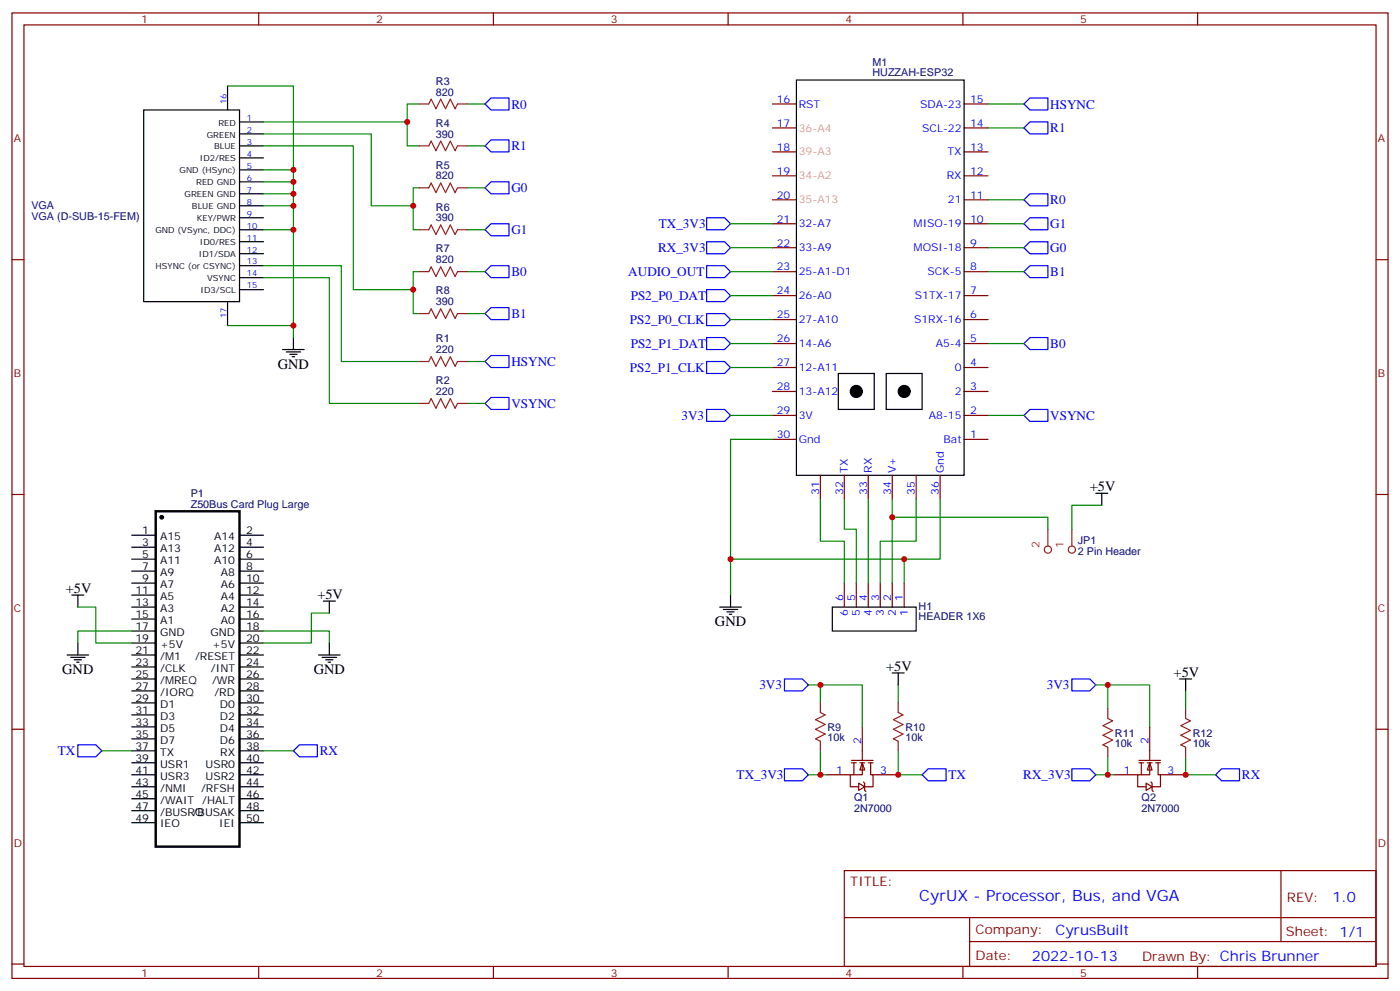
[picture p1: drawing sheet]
<svg xmlns="http://www.w3.org/2000/svg" width="412mm" height="292mm" viewBox="0 0 412 292" stroke-linecap="round" stroke-linejoin="round" font-family="sans-serif">
<g fill="none" stroke="#870000" stroke-width=".35">
<path d="M3.5 3.8h405.4v284.3h-405.4zM7.1 7.3h398.2v277.3h-398.2zM76.2 3.8v3.5M145.3 3.8v3.5M214.5 3.8v3.5M283.6 3.8v3.5M352.8 3.8v3.5M227.5 37.7h7.1M227.5 30.6h7.1M284 37.7h7M284 30.6h7M227.5 58.8h7.1"/>
<path d="M227.5 51.8h7.1M227.5 44.7h7.1M284 58.8h7M284 51.8h7M284 44.7h7M3.5 76.5h3.6M227.5 73h7.1M227.5 65.9h7.1M284 73h7M284 65.9h7M405.3 76.5h3.6M227.5 94.1h7.1"/>
<path d="M227.5 87.1h7.1M227.5 80h7.1M284 94.1h7M284 87.1h7M284 80h7M227.5 115.3h7.1M227.5 108.2h7.1M227.5 101.2h7.1M284 115.3h7M284 108.2h7M284 101.2h7M227.5 129.4h7.1"/>
<path d="M227.5 122.3h7.1M241.7 140v7M248.7 140v7M255.8 140v7M262.8 140v7M269.9 140v7M276.9 140v7M284 129.4h7M284 122.3h7M3.5 145.6h3.6M405.3 145.6h3.6M248.7 171.7v7.1"/>
<path d="M252.2 171.7v7.1M255.8 171.7v7.1M259.3 171.7v7.1M262.8 171.7v7.1M266.3 171.7v7.1M3.5 214.8h3.6M405.3 214.8h3.6M248.7 256.4h156.6v28.2h-156.6zM377.3 256.4v20.9M248.7 270.2h156.5M285.6 277.3h119.6M285.6 270.2v14.2"/>
<path d="M3.5 283.9h3.6M76.2 284.6v3.5M145.3 284.6v3.5M214.5 284.6v3.5M283.6 284.6v3.5M352.8 284.6v3.5M405.3 283.9h3.6"/>
</g>
<g fill="none" stroke="#000" stroke-width=".35">
<path d="M42.3 32.4h28.3v56.4h-28.3zM67 25.3v7.1M70.6 35.9h7M70.6 39.4h7M234.6 23.6h49.4v116.4h-49.4zM70.6 43h7M70.6 46.5h7M70.6 50h7M70.6 53.6h7M70.6 57.1h7M70.6 60.6h7M70.6 64.1h7"/>
<path d="M70.6 67.7h7M70.6 71.2h7M70.6 74.7h7M70.6 78.2h7M67 88.8v7.1M70.6 81.8h7M70.6 85.3h7M86.4 99.4v3.5M83.3 102.9h6.3M84.3 103.6h4.2M85.4 104.4h2.1M86.1 105.1h.7"/>
<path d="M246.9 110h10.6v10.6h-10.6zM261.1 110h10.5v10.6h-10.5zM38.8 157.6h7.1M70.6 157.6h7M21.2 175.3h3.5M22.9 175.3v3.5M38.8 178.8h7.1M38.8 161.1h7.1M38.8 164.7h7.1M38.8 168.2h7.1M38.8 171.7h7.1M38.8 175.3h7.1"/>
<path d="M70.6 178.8h7M70.6 161.1h7M70.6 164.7h7M70.6 168.2h7M70.6 171.7h7M70.6 175.3h7M95.2 177h3.6M97 177v3.6M212 178.8h6.4M213.1 179.5h4.2M215.2 175.3v3.5M245.2 178.8h24.7v7h-24.7z"/>
<path d="M19.8 192.9h6.3M20.8 193.6h4.2M21.9 194.3h2.1M22.6 195h.7M22.9 189.4v3.5M38.8 182.3h7.1M38.8 185.8h7.1M38.8 189.4h7.1M38.8 192.9h7.1M38.8 196.4h7.1M38.8 200h7.1M70.6 182.3h7"/>
<path d="M70.6 185.8h7M70.6 189.4h7M70.6 192.9h7M70.6 196.4h7M70.6 200h7M93.8 192.9h6.4M94.9 193.6h4.2M96 194.3h2.1M96.7 195h.7M97 189.4v3.5M214.1 180.2h2.2M214.8 180.9h.7"/>
<path d="M38.8 203.5h7.1M38.8 207h7.1M38.8 210.5h7.1M38.8 214.1h7.1M38.8 217.6h7.1M70.6 203.5h7M70.6 207h7M70.6 210.5h7M70.6 214.1h7M70.6 217.6h7M38.8 221.1h7.1M38.8 224.6h7.1"/>
<path d="M38.8 228.2h7.1M38.8 231.7h7.1M38.8 235.2h7.1M38.8 238.8h7.1M70.6 221.1h7M70.6 224.6h7M70.6 228.2h7M70.6 231.7h7M70.6 235.2h7M70.6 238.8h7M38.8 242.3h7.1M70.6 242.3h7"/>
</g>
<g fill="#000" stroke="#000" stroke-width=".35">
<circle cx="252.2" cy="115.3" r="1.76"/>
<circle cx="266.3" cy="115.3" r="1.76"/>
<circle cx="47.6" cy="152.3" r=".53"/>
</g>
<g fill="none" stroke="#008700" stroke-width=".35">
<path d="M67 25.3h19.4v70.6M77.6 39.4h31.8v21.2h12.3v-5.3h1.8M119.9 35.9v7.1h3.6M123.5 30.6h-3.6v5.3h-42.3M137.6 30.6h5.3M291 30.6h10.6M291 37.7h10.6M77.6 43h26.5v42.3h17.6v-5.3h1.8M77.6 53.6h8.8M77.6 57.1h8.8M77.6 50h8.8M137.6 43h5.3"/>
<path d="M137.6 55.3h5.3M291 58.8h10.6M77.6 78.2h22.9v28.3h23M77.6 60.6h8.8M77.6 67.7h8.8M121.7 60.6v7.1h1.8M137.6 67.7h5.3M291 73h10.6M291 65.9h10.6M67 95.9h19.4v3.5M77.6 81.8h19.4v37h26.5M121.7 85.3v7.1h1.8"/>
<path d="M137.6 80h5.3M137.6 92.4h5.3M215.2 80h12.3M291 80h10.6M137.6 118.8h5.3M137.6 106.5h5.3M291 101.2h10.6M215.2 122.3h12.3M227.5 129.4h-12.3v45.9M291 122.3h10.6M241.7 147v12.4h7v12.3M248.7 147v8.9h3.5v15.8"/>
<path d="M255.8 147v24.7M262.8 147v12.4h-3.5v12.3M269.9 147v12.4h-7.1v12.3M276.9 147v17.7h-61.7M22.9 178.8h5.3v10.6h10.6M266.3 164.7v7M38.8 185.8h-15.9v3.6M77.6 185.8h19.4v3.6M97 180.6h-5.3v8.8h-14.1"/>
</g>
<g fill="none" stroke="#00f" stroke-width=".35">
<path d="M144.6 28.9h5.3v3.5h-5.3l-1.7-1.8zM301.6 37.7l1.8-1.8h5.3v3.5h-5.3zM303.4 28.9h5.3v3.5h-5.3l-1.8-1.8zM142.9 43l1.7-1.8h5.3v3.5h-5.3zM144.6 53.6h5.3v3.5h-5.3l-1.7-1.8zM303.4 57.1h5.3v3.5h-5.3l-1.8-1.8zM142.9 67.7l1.7-1.8h5.3v3.5h-5.3zM208.1 78.2h5.3l1.8 1.8-1.8 1.8h-5.3zM208.1 64.1h5.3l1.8 1.8-1.8 1.8h-5.3zM208.1 71.2h5.3l1.8 1.8-1.8 1.7h-5.3zM303.4 78.2h5.3v3.6h-5.3l-1.8-1.8zM303.4 71.2h5.3v3.5h-5.3l-1.8-1.7z"/>
<path d="M303.4 64.1h5.3v3.6h-5.3l-1.8-1.8zM142.9 80l1.7-1.8h5.3v3.6h-5.3zM142.9 92.4l1.7-1.8h5.3v3.5h-5.3zM142.9 118.8l1.7-1.7h5.3v3.5h-5.3zM142.9 106.5l1.7-1.8h5.3v3.5h-5.3zM301.6 101.2l1.8-1.8h5.3v3.5h-5.3zM208.1 120.6h5.3l1.8 1.7-1.8 1.8h-5.3zM303.4 120.6h5.3v3.5h-5.3l-1.8-1.8z"/>
</g>
<path d="M45.9 150.6h24.7v98.7h-24.7z" fill="none" stroke="#000" stroke-width=".71"/>
<g fill="#fff" stroke="#870000" stroke-width=".35">
<path d="M252.9 230.6l1.8 1.1-1.8 1.1z"/>
<path d="M254 224.6l.7 2.2h-1.4z"/>
</g>
<path d="M254 214.1v9.8M243.4 228.2h7.1M250.8 223.9h6.4M250.8 224.6h1.4M251.5 224.6v3.6M253.3 224.6h1.4M254 224.6v3.6h-3.5v3.5h2.4M254.4 230.3l.3 .3v2.2l.4 .3M255.8 224.6h1.4M256.5 224.6v3.6h.7v3.5h-2.5M257.2 228.2h7" fill="none" stroke="#870000" stroke-width=".35"/>
<g fill="#fff" stroke="#870000" stroke-width=".35">
<path d="M337.6 230.6l1.8 1.1-1.8 1.1z"/>
<path d="M338.7 224.6l.7 2.2h-1.4z"/>
</g>
<path d="M338.7 214.1v9.8M328.1 228.2h7M335.5 223.9h6.3M335.5 224.6h1.4M336.2 224.6v3.6M338 224.6h1.4M338.7 224.6v3.6h-3.6v3.5h2.5M339 230.3l.4 .3v2.2l.3 .3M340.4 224.6h1.4M341.1 224.6v3.6h.7v3.5h-2.4M341.8 228.2h7.1" fill="none" stroke="#870000" stroke-width=".35"/>
<path d="M208.1 85.3h5.3l1.8 1.8-1.8 1.7h-5.3zM208.1 92.4h5.3l1.8 1.7-1.8 1.8h-5.3zM208.1 99.4h5.3l1.8 1.8-1.8 1.7h-5.3zM208.1 106.5h5.3l1.8 1.7-1.8 1.8h-5.3zM231.1 200h5.3l1.7 1.7-1.7 1.8h-5.3zM315.7 200h5.3l1.8 1.7-1.8 1.8h-5.3zM22.9 219.4h5.3l1.8 1.7-1.8 1.8h-5.3zM86.4 221.1l1.8-1.7h5.3v3.5h-5.3zM231.1 226.4h5.3l1.7 1.8-1.7 1.7h-5.3zM271.6 228.2l1.8-1.8h5.3v3.5h-5.3zM315.7 226.4h5.3l1.8 1.8-1.8 1.7h-5.3zM358.1 228.2l1.7-1.8h5.3v3.5h-5.3z" fill="none" stroke="#00f" stroke-width=".35"/>
<path d="M322.8 145.3h3.5M324.6 145.3v3.5M262.8 198.2h3.5M264.6 198.2v3.5M347.5 200h3.5M349.2 200v3.5" fill="none" stroke="#000" stroke-width=".35"/>
<g fill="none" stroke="#008700" stroke-width=".35">
<path d="M215.2 73h12.3M215.2 65.9h12.3M215.2 87.1h12.3M215.2 94.1h12.3M215.2 101.2h12.3M215.2 108.2h12.3M262.8 152.3h45.9v3.6M324.6 148.8h-8.9v7.1M238.1 201.7h3.6M241.7 207v-5.3h12.3v12.4M264.6 201.7v5.3M322.8 201.7h3.5"/>
<path d="M326.3 208.8v-7.1h12.4v12.4M349.2 203.5v5.3M30 221.1h8.8M77.6 221.1h8.8M238.1 228.2h5.3M241.7 221.1v7.1M264.2 228.2h7.4M264.6 221.1v7.1M322.8 228.2h5.3M326.3 222.9v5.3M348.9 228.2h9.2M349.2 222.9v5.3"/>
</g>
<g fill="none" stroke="#8c2424" stroke-width=".35">
<path d="M123.5 30.6h2.8l.7-1.4 1.4 2.8 1.4-2.8 1.4 2.8 1.4-2.8 1.5 2.8 .7-1.4h2.8M123.5 43h2.8l.7-1.4 1.4 2.8 1.4-2.8 1.4 2.8 1.4-2.8 1.5 2.8 .7-1.4h2.8M123.5 55.3h2.8l.7-1.4 1.4 2.8 1.4-2.8 1.4 2.8 1.4-2.8 1.5 2.8 .7-1.4h2.8M123.5 67.7h2.8l.7-1.4 1.4 2.8 1.4-2.8 1.4 2.8 1.4-2.8 1.5 2.8 .7-1.4h2.8M123.5 80h2.8l.7-1.4 1.4 2.8 1.4-2.8 1.4 2.8 1.4-2.8 1.5 2.8 .7-1.4h2.8M123.5 92.4h2.8l.7-1.5 1.4 2.9 1.4-2.9 1.4 2.9 1.4-2.9 1.5 2.9 .7-1.4h2.8M123.5 106.5h2.8l.7-1.4 1.4 2.8 1.4-2.8 1.4 2.8 1.4-2.8 1.5 2.8 .7-1.4h2.8M123.5 118.8h2.8l.7-1.4 1.4 2.8 1.4-2.8 1.4 2.8 1.4-2.8 1.5 2.8 .7-1.4h2.8M308.7 155.9v4.9M315.7 155.9v4.9M241.7 207v2.8l1.4 .7-2.9 1.4 2.9 1.5-2.9 1.4 2.9 1.4-2.9 1.4 1.5 .7v2.8M264.6 207v2.8l1.4 .7-2.8 1.4 2.8 1.5-2.8 1.4 2.8 1.4-2.8 1.4 1.4 .7v2.8"/>
<path d="M326.3 208.8v2.8l1.4 .7-2.8 1.4 2.8 1.4-2.8 1.4 2.8 1.4-2.8 1.5 1.4 .7v2.8M349.2 208.8v2.8l1.5 .7-2.9 1.4 2.9 1.4-2.9 1.4 2.9 1.4-2.9 1.5 1.4 .7v2.8"/>
<circle cx="308.7" cy="161.9" r="1.06"/>
<circle cx="315.7" cy="161.9" r="1.06"/>
</g>
<g fill="#c00">
<circle cx="86.4" cy="95.9" r=".88"/>
<circle cx="86.4" cy="53.6" r=".88"/>
<circle cx="86.4" cy="57.1" r=".88"/>
<circle cx="86.4" cy="60.6" r=".88"/>
<circle cx="86.4" cy="50" r=".88"/>
<circle cx="86.4" cy="67.7" r=".88"/>
<circle cx="215.2" cy="164.7" r=".88"/>
<circle cx="266.3" cy="164.7" r=".88"/>
<circle cx="119.9" cy="35.9" r=".88"/>
<circle cx="121.7" cy="60.6" r=".88"/>
<circle cx="121.7" cy="85.3" r=".88"/>
<circle cx="241.7" cy="228.2" r=".88"/>
<circle cx="326.3" cy="228.2" r=".88"/>
<circle cx="264.6" cy="228.2" r=".88"/>
<circle cx="349.3" cy="228.2" r=".88"/>
<circle cx="241.7" cy="201.7" r=".88"/>
<circle cx="326.3" cy="201.7" r=".88"/>
<circle cx="262.8" cy="152.3" r=".88"/>
</g>
<text font-size="4.6" fill="#00f" x="270.8" y="265.4">CyrUX - Processor, Bus, and VGA</text>
<g font-size="4.2">
<text x="81.8" y="108.6">GND</text>
<text x="321" y="144.6">+5V</text>
<text x="19.4" y="174.6">+5V</text>
<text x="93.5" y="176.3">+5V</text>
<text x="210.6" y="184.4">GND</text>
<text x="261.1" y="197.5">+5V</text>
<text x="18.3" y="198.5">GND</text>
<text x="92.4" y="198.5">GND</text>
<text x="345.7" y="199.2">+5V</text>
</g>
<g font-size="4.2" fill="#00f">
<text x="392.5" y="265.7">1.0</text>
<text x="310.9" y="275.2">CyrusBuilt</text>
<text x="304" y="283">2022-10-13</text>
</g>
<g font-size="3.9" fill="#00f">
<text x="150.6" y="32">R0</text>
<text x="309.4" y="32">HSYNC</text>
<text x="309.4" y="39">R1</text>
<text x="150.6" y="44.3">R1</text>
<text x="150.6" y="56.7">G0</text>
<text x="309.4" y="60.2">R0</text>
<text x="150.6" y="69">G1</text>
<text x="194.1" y="67.1">TX_3V3</text>
<text x="309.4" y="67.2">G1</text>
<text x="193.8" y="74.2">RX_3V3</text>
<text x="309.4" y="74.3">G0</text>
<text x="150.6" y="81.3">B0</text>
<text x="185.1" y="81.2">AUDIO_OUT</text>
<text x="309.4" y="81.3">B1</text>
<text x="185.8" y="88.3">PS2_P0_DAT</text>
<text x="150.6" y="93.7">B1</text>
<text x="185.5" y="95.3">PS2_P0_CLK</text>
<text x="150.6" y="107.8">HSYNC</text>
<text x="185.8" y="102.4">PS2_P1_DAT</text>
<text x="309.4" y="102.5">B0</text>
<text x="185.5" y="109.5">PS2_P1_CLK</text>
<text x="150.6" y="120.2">VSYNC</text>
<text x="200.8" y="123.5">3V3</text>
<text x="309.4" y="123.7">VSYNC</text>
<text x="223.7" y="202.9">3V3</text>
<text x="308.4" y="202.9">3V3</text>
<text x="17.1" y="222.3">TX</text>
<text x="94.2" y="222.5">RX</text>
<text x="217" y="229.4">TX_3V3</text>
<text x="279.4" y="229.5">TX</text>
<text x="301.4" y="229.4">RX_3V3</text>
<text x="365.8" y="229.5">RX</text>
</g>
<g font-size="3.9" fill="#800">
<text x="250.5" y="261">TITLE:</text>
<text x="379.1" y="265.7">REV:</text>
<text x="287.4" y="275.2">Company:</text>
<text x="378.7" y="275.8">Sheet: 1/1</text>
<text x="287.4" y="282.9">Date:</text>
<text x="336.4" y="282.9">Drawn By: Chris Brunner</text>
</g>
<g font-size="3.2" fill="#800">
<text x="41.6" y="6.8">1</text>
<text x="110.8" y="6.8">2</text>
<text x="179.9" y="6.8">3</text>
<text x="249.1" y="6.8">4</text>
<text x="318.2" y="6.8">5</text>
<text x="4.1" y="41.9">A</text>
<text x="405.9" y="41.9">A</text>
<text x="4.1" y="111.1">B</text>
<text x="405.9" y="111.1">B</text>
<text x="4.1" y="180.2">C</text>
<text x="405.9" y="180.2">C</text>
<text x="4.1" y="249.3">D</text>
<text x="405.9" y="249.3">D</text>
<text x="41.6" y="287.6">1</text>
<text x="110.8" y="287.6">2</text>
<text x="179.9" y="287.6">3</text>
<text x="249.1" y="287.6">4</text>
<text x="318.2" y="287.6">5</text>
</g>
<g font-size="3.2" fill="#000080">
<text x="257" y="22.5">HUZZAH-ESP32</text>
<text x="257" y="19.3">M1</text>
<text x="128.4" y="28.2">820</text>
<text x="128.4" y="25">R3</text>
<text x="128.4" y="40.5">390</text>
<text x="128.4" y="37.3">R4</text>
<text x="128.4" y="52.8">820</text>
<text x="128.4" y="49.6">R5</text>
<text x="9.2" y="64.9">VGA (D-SUB-15-FEM)</text>
<text x="9.2" y="61.7">VGA</text>
<text x="128.4" y="65.2">390</text>
<text x="128.4" y="62">R6</text>
<text x="128.4" y="77.5">820</text>
<text x="128.4" y="74.3">R7</text>
<text x="128.4" y="89.9">390</text>
<text x="128.4" y="86.7">R8</text>
<text x="128.4" y="100.8">R1</text>
<text x="128.4" y="104">220</text>
<text x="128.4" y="113.1">R2</text>
<text x="128.4" y="116.3">220</text>
<text x="56.2" y="149.5">Z50Bus Card Plug Large</text>
<text x="56.2" y="146.3">P1</text>
<text x="317.5" y="160.1">JP1</text>
<text x="317.5" y="163.3">2 Pin Header</text>
<text x="270.6" y="179.5">H1</text>
<text x="270.6" y="182.6">HEADER 1X6</text>
<text x="243.8" y="215.2">R9</text>
<text x="266.7" y="215.2">R10</text>
<text x="243.8" y="218.4">10k</text>
<text x="266.7" y="218.4">10k</text>
<text x="328.4" y="220.1">10k</text>
<text x="328.4" y="216.9">R11</text>
<text x="351.4" y="220.1">10k</text>
<text x="351.4" y="216.9">R12</text>
<text x="251.6" y="239.2">2N7000</text>
<text x="251.6" y="236">Q1</text>
<text x="336.3" y="239.2">2N7000</text>
<text x="336.3" y="236">Q2</text>
</g>
<g font-size="3.2" fill="#00f">
<text x="228.8" y="30.3">16</text>
<text x="235.3" y="31.7">RST</text>
<text x="271" y="31.7">SDA-23</text>
<text x="285.8" y="30.3">15</text>
<text x="228.8" y="37.3">17</text>
<text x="271.7" y="38.7">SCL-22</text>
<text x="285.8" y="37.3">14</text>
<text x="228.8" y="44.4">18</text>
<text x="279.1" y="45.8">TX</text>
<text x="285.8" y="44.4">13</text>
<text x="228.8" y="51.4">19</text>
<text x="278.9" y="52.8">RX</text>
<text x="285.8" y="51.4">12</text>
<text x="228.8" y="58.5">20</text>
<text x="279.2" y="59.9">21</text>
<text x="285.8" y="58.5">11</text>
<text x="228.8" y="65.5">21</text>
<text x="285.8" y="65.5">10</text>
<text x="235.3" y="67">32-A7</text>
<text x="269.1" y="67">MISO-19</text>
<text x="228.8" y="72.6">22</text>
<text x="235.3" y="74">33-A9</text>
<text x="269.1" y="74">MOSI-18</text>
<text x="285.8" y="72.6">9</text>
<text x="228.8" y="79.7">23</text>
<text x="235.3" y="81.1">25-A1-D1</text>
<text x="273.2" y="81.1">SCK-5</text>
<text x="285.8" y="79.7">8</text>
<text x="228.8" y="86.7">24</text>
<text x="235.3" y="88.1">26-A0</text>
<text x="269.5" y="88.1">S1TX-17</text>
<text x="285.8" y="86.7">7</text>
<text x="228.8" y="93.8">25</text>
<text x="235.3" y="95.2">27-A10</text>
<text x="269.2" y="95.2">S1RX-16</text>
<text x="285.8" y="93.8">6</text>
<text x="228.8" y="100.8">26</text>
<text x="285.8" y="100.8">5</text>
<text x="228.8" y="107.9">27</text>
<text x="235.3" y="102.2">14-A6</text>
<text x="275.6" y="102.2">A5-4</text>
<text x="285.8" y="107.9">4</text>
<text x="235.3" y="109.3">12-A11</text>
<text x="281.3" y="109.3">0</text>
<text x="228.8" y="114.9">28</text>
<text x="235.3" y="116.3">13-A12</text>
<text x="281.3" y="116.3">2</text>
<text x="285.8" y="114.9">3</text>
<text x="228.8" y="122">29</text>
<text x="235.3" y="123.4">3V</text>
<text x="273.6" y="123.4">A8-15</text>
<text x="285.8" y="122">2</text>
<text x="228.8" y="129">30</text>
<text x="235.3" y="130.5">Gnd</text>
<text x="278" y="130.5">Bat</text>
<text x="285.8" y="129">1</text>
<text x="249.8" y="139.3" transform="rotate(-90 249.8 139.3)">TX</text>
<text x="256.8" y="139.3" transform="rotate(-90 256.8 139.3)">RX</text>
<text x="263.9" y="139.3" transform="rotate(-90 263.9 139.3)">V+</text>
<text x="278" y="139.3" transform="rotate(-90 278 139.3)">Gnd</text>
<text x="241.3" y="145.8" transform="rotate(-90 241.3 145.8)">31</text>
<text x="248.4" y="145.8" transform="rotate(-90 248.4 145.8)">32</text>
<text x="255.4" y="145.8" transform="rotate(-90 255.4 145.8)">33</text>
<text x="262.5" y="145.8" transform="rotate(-90 262.5 145.8)">34</text>
<text x="269.5" y="145.8" transform="rotate(-90 269.5 145.8)">35</text>
<text x="276.6" y="145.8" transform="rotate(-90 276.6 145.8)">36</text>
<text x="248.4" y="177" transform="rotate(-90 248.4 177)">6</text>
<text x="251.9" y="177" transform="rotate(-90 251.9 177)">5</text>
<text x="255.4" y="177" transform="rotate(-90 255.4 177)">4</text>
<text x="258.9" y="177" transform="rotate(-90 258.9 177)">3</text>
<text x="262.5" y="177" transform="rotate(-90 262.5 177)">2</text>
<text x="266" y="177" transform="rotate(-90 266 177)">1</text>
<text x="249.8" y="181.5" transform="rotate(-90 249.8 181.5)">6</text>
<text x="253.3" y="181.5" transform="rotate(-90 253.3 181.5)">5</text>
<text x="256.8" y="181.5" transform="rotate(-90 256.8 181.5)">4</text>
<text x="260.3" y="181.5" transform="rotate(-90 260.3 181.5)">3</text>
<text x="263.9" y="181.5" transform="rotate(-90 263.9 181.5)">2</text>
<text x="267.4" y="181.5" transform="rotate(-90 267.4 181.5)">1</text>
<text x="253.6" y="219" transform="rotate(-90 253.6 219)">2</text>
<text x="338.3" y="219" transform="rotate(-90 338.3 219)">2</text>
<text x="246.3" y="227.8">1</text>
<text x="259.3" y="227.8">3</text>
<text x="331" y="227.8">1</text>
<text x="344" y="227.8">3</text>
</g>
<g font-size="3.2" fill="#f96">
<text x="235.3" y="38.7">36-A4</text>
<text x="235.3" y="45.8">39-A3</text>
<text x="235.3" y="52.8">34-A2</text>
<text x="235.3" y="59.9">35-A13</text>
</g>
<g font-size="3.2">
<text x="41.9" y="157.3">1</text>
<text x="41.9" y="160.8">3</text>
<text x="47.2" y="159">A15</text>
<text x="63" y="159">A14</text>
<text x="72.5" y="157.3">2</text>
<text x="72.5" y="160.8">4</text>
<text x="41.9" y="164.3">5</text>
<text x="41.9" y="167.9">7</text>
<text x="47.2" y="162.6">A13</text>
<text x="47.2" y="166.1">A11</text>
<text x="63" y="162.6">A12</text>
<text x="63" y="166.1">A10</text>
<text x="72.5" y="164.3">6</text>
<text x="72.5" y="167.9">8</text>
<text x="41.9" y="171.4">9</text>
<text x="47.2" y="169.6">A9</text>
<text x="47.2" y="173.1">A7</text>
<text x="65.1" y="169.6">A8</text>
<text x="65.1" y="173.1">A6</text>
<text x="72.5" y="171.4">10</text>
<text x="39.9" y="174.9">11</text>
<text x="39.9" y="178.4">13</text>
<text x="47.2" y="176.7">A5</text>
<text x="65.1" y="176.7">A4</text>
<text x="72.5" y="174.9">12</text>
<text x="72.5" y="178.4">14</text>
<text x="39.9" y="182">15</text>
<text x="39.9" y="185.5">17</text>
<text x="47.2" y="180.2">A3</text>
<text x="47.2" y="183.7">A1</text>
<text x="65.1" y="180.2">A2</text>
<text x="65.1" y="183.7">A0</text>
<text x="72.5" y="182">16</text>
<text x="72.5" y="185.5">18</text>
<text x="39.9" y="189">19</text>
<text x="47.2" y="187.3">GND</text>
<text x="47.2" y="190.8">+5V</text>
<text x="62" y="187.3">GND</text>
<text x="62.5" y="190.8">+5V</text>
<text x="72.5" y="189">20</text>
<text x="39.9" y="192.5">21</text>
<text x="39.9" y="196.1">23</text>
<text x="47.2" y="194.3">/M1</text>
<text x="47.2" y="197.8">/CLK</text>
<text x="57.5" y="194.3">/RESET</text>
<text x="62.1" y="197.8">/INT</text>
<text x="72.5" y="192.5">22</text>
<text x="72.5" y="196.1">24</text>
<text x="39.9" y="199.6">25</text>
<text x="39.9" y="203.1">27</text>
<text x="47.2" y="201.4">/MREQ</text>
<text x="62.5" y="201.4">/WR</text>
<text x="72.5" y="199.6">26</text>
<text x="72.5" y="203.1">28</text>
<text x="39.9" y="206.7">29</text>
<text x="47.2" y="204.9">/IORQ</text>
<text x="47.2" y="208.4">D1</text>
<text x="63.2" y="204.9">/RD</text>
<text x="64.8" y="208.4">D0</text>
<text x="72.5" y="206.7">30</text>
<text x="39.9" y="210.2">31</text>
<text x="39.9" y="213.7">33</text>
<text x="47.2" y="211.9">D3</text>
<text x="47.2" y="215.5">D5</text>
<text x="64.8" y="211.9">D2</text>
<text x="64.8" y="215.5">D4</text>
<text x="72.5" y="210.2">32</text>
<text x="72.5" y="213.7">34</text>
<text x="39.9" y="217.2">35</text>
<text x="39.9" y="220.8">37</text>
<text x="47.2" y="219">D7</text>
<text x="64.8" y="219">D6</text>
<text x="72.5" y="217.2">36</text>
<text x="72.5" y="220.8">38</text>
<text x="39.9" y="224.3">39</text>
<text x="39.9" y="227.8">41</text>
<text x="47.2" y="222.5">TX</text>
<text x="47.2" y="226.1">USR1</text>
<text x="60.5" y="226.1">USR0</text>
<text x="64.9" y="222.5">RX</text>
<text x="72.5" y="224.3">40</text>
<text x="72.5" y="227.8">42</text>
<text x="39.9" y="231.4">43</text>
<text x="47.2" y="229.6">USR3</text>
<text x="47.2" y="233.1">/NMI</text>
<text x="59.2" y="233.1">/RFSH</text>
<text x="60.5" y="229.6">USR2</text>
<text x="72.5" y="231.4">44</text>
<text x="39.9" y="234.9">45</text>
<text x="39.9" y="238.4">47</text>
<text x="47.2" y="236.6">/WAIT</text>
<text x="59.5" y="236.6">/HALT</text>
<text x="72.5" y="234.9">46</text>
<text x="72.5" y="238.4">48</text>
<text x="39.9" y="241.9">49</text>
<text x="47.2" y="240.2">/BUSRQ</text>
<text x="47.2" y="243.7">IEO</text>
<text x="56.8" y="240.2">/BUSAK</text>
<text x="64.6" y="243.7">IEI</text>
<text x="72.5" y="241.9">50</text>
</g>
<g font-size="3.2" fill="#8d2323">
<text x="306.2" y="161.3" transform="rotate(-90 306.2 161.3)">2</text>
<text x="313.3" y="161.3" transform="rotate(-90 313.3 161.3)">1</text>
</g>
<g font-size="2.5" fill="#00f">
<text x="66.7" y="30.6" transform="rotate(-90 66.7 30.6)">16</text>
<text x="72.7" y="35.6">1</text>
<text x="72.7" y="39.1">2</text>
<text x="72.7" y="42.6">3</text>
<text x="72.7" y="46.1">4</text>
<text x="72.7" y="49.7">5</text>
<text x="72.7" y="53.2">6</text>
<text x="72.7" y="56.7">7</text>
<text x="72.7" y="60.3">8</text>
<text x="72.7" y="63.8">9</text>
<text x="72.7" y="67.3">10</text>
<text x="72.7" y="70.8">11</text>
<text x="72.7" y="74.4">12</text>
<text x="72.7" y="77.9">13</text>
<text x="72.7" y="81.4">14</text>
<text x="72.7" y="84.9">15</text>
<text x="66.7" y="93.7" transform="rotate(-90 66.7 93.7)">17</text>
</g>
<g font-size="2.5">
<text x="60.9" y="40.5">GREEN</text>
<text x="64.3" y="37">RED</text>
<text x="58.9" y="47.6">ID2/RES</text>
<text x="63.1" y="44">BLUE</text>
<text x="52.9" y="51.1">GND (HSync)</text>
<text x="54.4" y="58.1">GREEN GND</text>
<text x="57.8" y="54.6">RED GND</text>
<text x="56.5" y="61.7">BLUE GND</text>
<text x="57.9" y="65.2">KEY/PWR</text>
<text x="45.8" y="68.7">GND (VSync, DDC)</text>
<text x="58.6" y="75.8">ID1/SDA</text>
<text x="58.9" y="72.2">ID0/RES</text>
<text x="45.8" y="79.3">HSYNC (or CSYNC)</text>
<text x="61" y="82.8">VSYNC</text>
<text x="59.1" y="86.4">ID3/SCL</text>
</g>
</svg>
